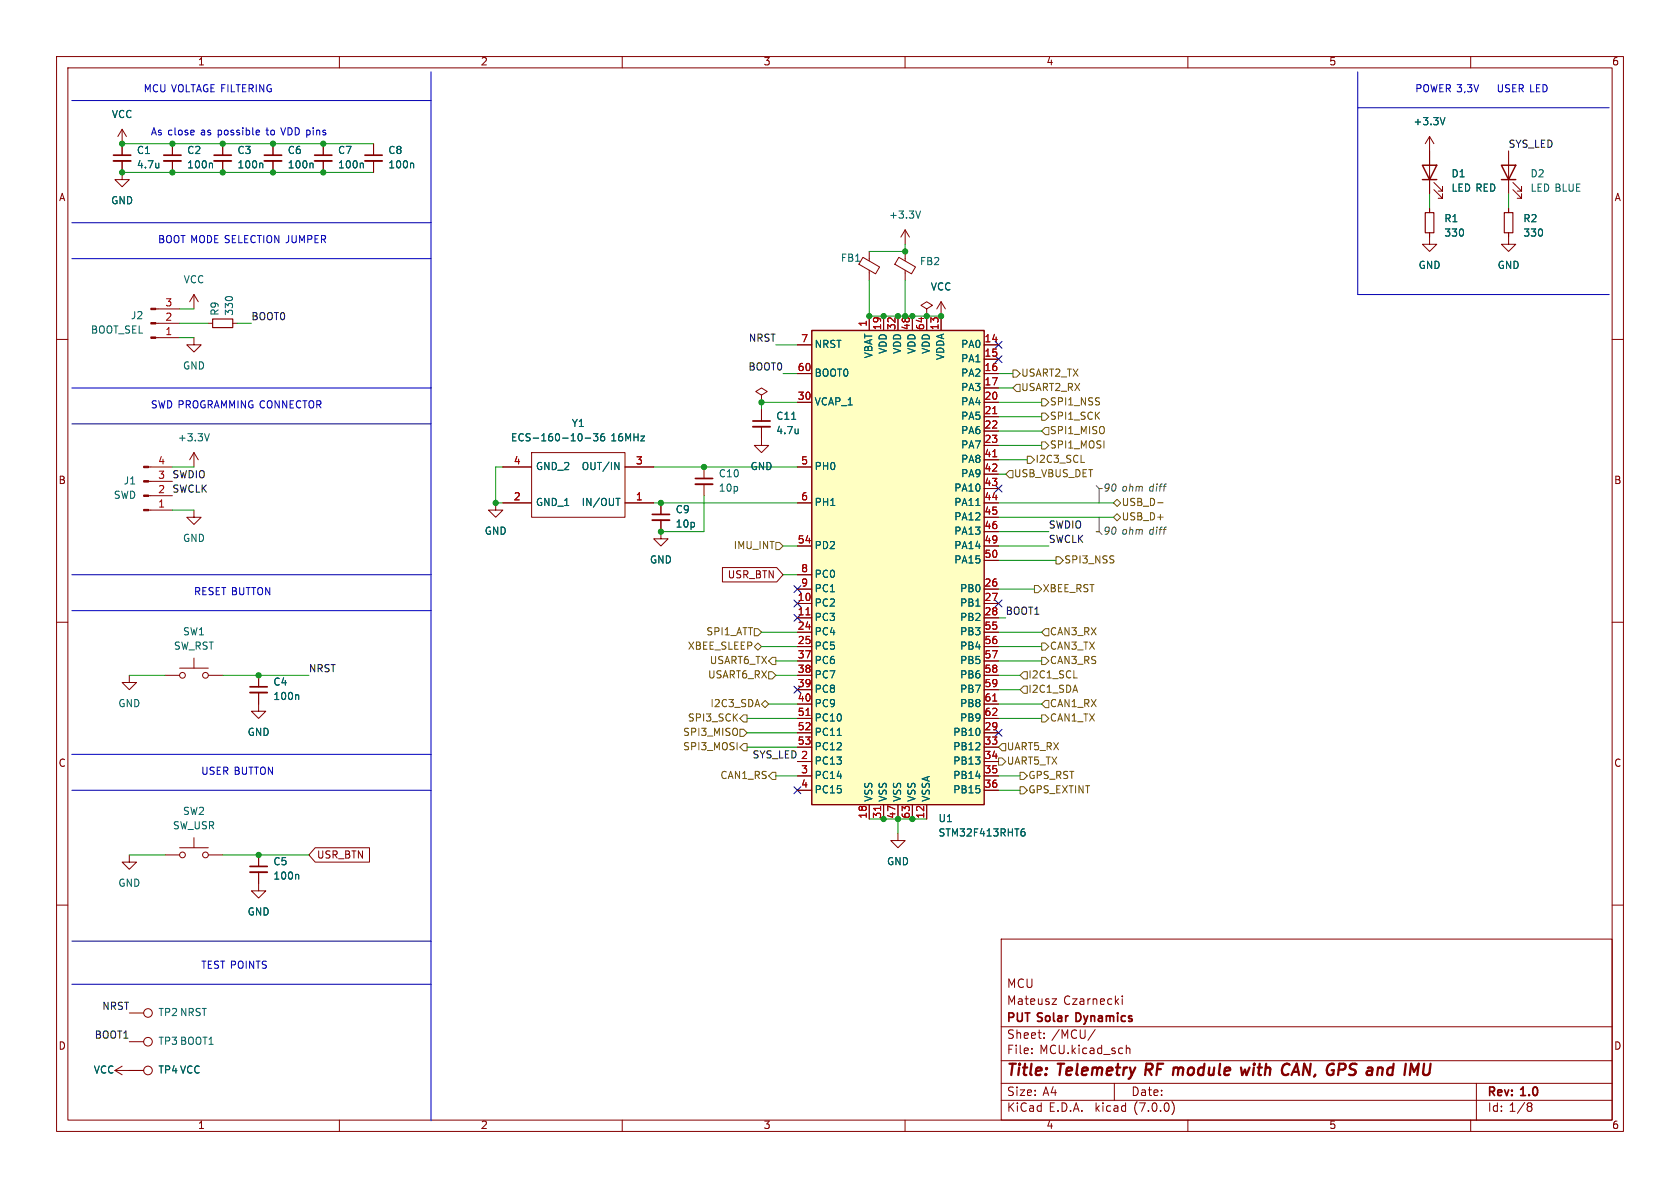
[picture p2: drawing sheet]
<svg xmlns="http://www.w3.org/2000/svg" width="297mm" height="210mm" viewBox="0 0 297 210" stroke-linecap="round" stroke-linejoin="round" font-family="sans-serif">
<g fill="none" stroke="#840000" stroke-width=".18">
<path d="M10 10h277v190h-277zM12 12h273v186h-273zM60 10v2M110 10v2M160 10v2M210 10v2M260 10v2M21.6 28.4v3.4h1.3l-1.3 1.2-1.3-1.2h1.3M21.6 22.9v4.5M21.6 22.9l-.8 1.2M21.6 22.9l.8 1.2M30.5 25.4v2"/>
<path d="M30.5 28.4v2.1M39.4 25.4v2M39.4 28.4v2.1M48.3 25.4v2M48.3 28.4v2.1M57.1 25.4v2M57.1 28.4v2.1M66 25.4v2M66 28.4v2.1M252.7 24.1l-.7 1.3M252.7 24.1v10.2M252.7 36.8v.8"/>
<path d="M252.7 24.1l.8 1.3M253.5 33.5l1.5 1.6v-.8v.8h-.7M253.5 32.3l1.5 1.5v-.8v.8h-.7M266.7 26.7v7.6M266.7 36.8v.8M267.5 33.5l1.5 1.6v-.8v.8h-.8M267.5 32.3l1.5 1.5v-.8v.8h-.8M10 60h2M27.5 54.6h4.2M27.5 57.2h4.2M27.5 59.7h4.2M34.3 59.7v1.3h1.3l-1.3 1.2-1.3-1.2h1.3"/>
<path d="M34.3 52.1v2.5M34.3 52.1l-.8 1.2M34.3 52.1l.8 1.2M36.8 57.2h.8M41.1 57.2h.8M152.6 45.5l2.9 1.7-.7 1.2-3-1.7zM153.7 44.5v1.6M153.7 47.8v1.7M153.7 55.9v2.5M156.2 55.9v2.5M158.7 55.9v2.5M158.9 45.5l2.9 1.7-.7 1.2-2.9-1.7z"/>
<path d="M160 40.6v2.6M160 44.5v1.6M160 47.8v1.7M160 40.6l-.7 1.3M160 40.6l.8 1.3M161.3 55.9v2.5M163.8 54.6l1-.6-1-.7-1 .7 1 .6v1.3M163.8 55.9h.1M163.8 55.9v2.5M166.4 53.3l-.8 1.3M166.4 53.3v5.1M166.4 53.3l.7 1.3"/>
<path d="M252.7 41.1v2.1h1.3l-1.3 1.3-1.2-1.3h1.2M266.7 41.1v2.1h1.3l-1.3 1.3-1.3-1.3h1.3M285 60h2M134.6 75.4v3.3h1.3l-1.3 1.3-1.3-1.3h1.3M134.6 69.9l1-.7-1-.6-1 .6 1 .7v1.2M134.6 71.1h.1M134.6 72.4v2M141 61h2.5M141 66h2.5M141 71.1h2.5M174 61h2.5M174 63.5h2.5"/>
<path d="M174 66h2.5M174 68.6h2.5M174 71.1h2.5M174 73.7h2.5M174 76.2h2.5M174 78.7h2.5M26.3 82.6h4.2M26.3 85.1h4.2M26.3 87.6h4.2M26.3 90.2h4.2M34.3 90.2v1.2h1.3l-1.3 1.3-1.3-1.3h1.3M34.3 80v2.6"/>
<path d="M34.3 80l-.8 1.3M34.3 80l.8 1.3M87.6 88.9v1.3h1.3l-1.3 1.2-1.2-1.2h1.2M88.9 82.6h5.1M88.9 88.9h5.1M94 80h16.5v11.4h-16.5zM110.5 82.6h5.1M110.5 88.9h5.1M116.8 91.9v3.4h1.3l-1.3 1.2-1.2-1.2h1.2M116.8 88.9v2M124.5 82.6v2M124.5 85.6v2"/>
<path d="M141 82.6h2.5M141 88.9h2.5M141 96.5h2.5M174 81.3h2.5M174 83.8h2.5M174 86.4h2.5M174 88.9h2.5M174 91.4h2.5M174 94h2.5M174 96.5h2.5M174 99.1h2.5M10 110h2"/>
<path d="M22.9 119.4v1.3h1.2l-1.2 1.2-1.3-1.2h1.3M29.2 119.4h2.5M31.7 118.1h5.1M34.3 116.3v1.8M36.8 119.4h2.6M45.7 119.4v2M127.7 100.3h9.6l1.1 1.3-1.1 1.3h-9.6zM141 119.4h2.5M141 106.7h2.5M141 109.2h2.5M141 111.8h2.5M141 114.3h2.5"/>
<path d="M141 104.1h2.5M141 116.8h2.5M141 101.6h2.5M174 119.4h2.5M174 106.7h2.5M174 109.2h2.5M174 111.8h2.5M174 114.3h2.5M174 104.1h2.5M174 116.8h2.5M285 110h2M45.7 122.4v3.3h1.3l-1.3 1.3-1.3-1.3h1.3"/>
<path d="M141 134.6h2.5M141 129.5h2.5M141 137.2h2.5M141 132.1h2.5M141 139.7h2.5M141 121.9h2.5M141 124.5h2.5M141 127h2.5M174 134.6h2.5M174 129.5h2.5M174 137.2h2.5M174 132.1h2.5"/>
<path d="M174 139.7h2.5M174 121.9h2.5M174 124.5h2.5M174 127h2.5M10 160h2M22.9 151.1v1.3h1.2l-1.2 1.3-1.3-1.3h1.3M29.2 151.1h2.5M31.7 149.9h5.1M34.3 148.1v1.8M36.8 151.1h2.6M45.7 154.2v3.3h1.3l-1.3 1.3-1.3-1.3h1.3M45.7 151.1v2.1"/>
<path d="M55.7 149.9h9.6v2.5h-9.6l-1.1-1.3zM153.7 142.2v2.6M156.2 142.2v2.6M158.7 147.3v1.3h1.3l-1.3 1.3-1.2-1.3h1.2M158.7 142.2v2.6M161.3 142.2v2.6M163.8 142.2v2.6M285 160h2M22.9 179.1h2.5M177 166h108v32h-108zM186 176.6h.8l-.8 1h.8M198.4 176.1v.1"/>
<path d="M198.4 176.6v1M20.3 189.2l1.3 .8M20.3 189.2h5.1M21.6 188.5l-1.3 .7M22.9 184.2h2.5M60 198v2M110 198v2M160 198v2M177 194.5h108M177 191.5h108M177 187.5h108M177 181.5h108"/>
<path d="M182.4 186.1v.2M182.4 185.3v.2M184.6 183.4v.2M184.6 182.6v.2M193.6 182l-1.3 1.9M197 191.5v3M199.1 184.8v1.5M199.1 185.4l.2-.1h.4l.1 1M207.2 194.7a1.72 1.72 0 0 1 0 2.3M210 198v2M260 198v2M261 191.5v6.5"/>
<path d="M270.3 195.6h.2M270.5 195l.3 .2-.3 .4M270.5 195.6l.3 .1v.5l-.3 .3h-.2"/>
<circle cx="32.3" cy="119.4" r=".51"/>
<circle cx="36.3" cy="119.4" r=".51"/>
<circle cx="32.3" cy="151.1" r=".51"/>
<circle cx="36.3" cy="151.1" r=".51"/>
<circle cx="26.2" cy="179.1" r=".76"/>
<circle cx="26.2" cy="184.1" r=".76"/>
<circle cx="26.2" cy="189.2" r=".76"/>
</g>
<path d="M220.9 188.7l-.5 1.3-.3-.9-.5 .9M227.9 188.1l.1 .1M229.2 188l-.9 2M251.8 188l-.2 1.7 .3 .3" fill="none" stroke="#840000" stroke-width=".4"/>
<g fill="#840000" stroke="#840000" stroke-width=".18">
<path d="M26.7 54.5h.8v.2h-.8z"/>
<path d="M26.7 57h.8v.3h-.8z"/>
<path d="M26.7 59.6h.8v.2h-.8z"/>
<path d="M25.4 82.4h.9v.3h-.9z"/>
<path d="M25.4 85h.9v.2h-.9z"/>
<path d="M25.4 87.5h.9v.3h-.9z"/>
<path d="M25.4 90h.9v.3h-.9z"/>
</g>
<path d="M20.1 28.4h3M29 28.4h3M37.8 28.4h3.1M46.7 28.4h3.1M55.6 28.4h3.1M64.5 28.4h3.1M133.1 75.4h3M115.3 91.9h3.1M122.9 85.6h3.1M44.2 122.4h3M44.2 154.2h3" fill="none" stroke="#840000" stroke-width=".33"/>
<path d="M20.1 27.4h3M29 27.4h3M37.8 27.4h3.1M46.7 27.4h3.1M55.6 27.4h3.1M64.5 27.4h3.1M133.1 74.4h3M115.3 90.9h3.1M122.9 84.6h3.1M44.2 121.4h3M44.2 153.2h3" fill="none" stroke="#840000" stroke-width=".3"/>
<g fill="none" stroke="#006464" stroke-width=".18">
<path d="M37.4 28.8l.2 .2v.7M46.3 28.8l.2 .2v.7M55.2 28.8l.1 .2v.7M64.1 28.8l.1 .2v.7M72.9 28.8l.2 .2v.7M162.7 37.3l-.4 1.3M255.5 20.8l-.5 1.3M37 76.7l-.4 1.2M103.5 77.5h.9M104.9 76.7h.8l-.4 .5 .3 .1v.5l-.1 .1-.6-.1M106.8 76.7h-.4a.86 .86 0 0 0 0 1.2l.4-.1 .1-.4-.2-.2h-.3l-.2 .2M108.7 81.7l.7 1.3v-1.3"/>
<path d="M108.9 88.1h.7M172.5 89.4h.7M172.5 107.1h.7M52.6 122.8l.2 .2v.7M148 130h.7M172.5 137.2h.8M52.6 154.6l.2 .1v.7M180.7 147h.3l.2 .2v.5l-.5 .1M181.1 146.5l-.4 .1"/>
</g>
<path d="M251.5 29.2h2.5l-1.3 2.6zM251.5 31.8h2.5M265.4 29.2h2.6l-1.3 2.6zM265.4 31.8h2.6M143.5 58.4h30.5v83.8h-30.5z" fill="none" stroke="#840000" stroke-width=".25"/>
<path d="M252 37.6h1.5v3.5h-1.5zM265.9 37.6h1.6v3.5h-1.6zM37.6 56.4h3.5v1.5h-3.5z" fill="none" stroke="#840000" stroke-width=".2"/>
<path d="M143.5 58.4h30.5v83.8h-30.5z" fill="#ffffc2" stroke="#ffffc2" stroke-width=".18"/>
<path d="M175.5 73.1h.7M175.5 80.7h.7M142.5 108.7h.7M142.5 126.5h.7M175.5 123.9h.7M155.7 142.5v.8" fill="none" stroke="#a90000" stroke-width=".18"/>
<path d="M193.8 85.9l.5 .5h.5h-.5v2.5M194.3 91.4v2.6h-.5h.5l.5 .5" fill="none" stroke="#484848" stroke-width=".18"/>
<g fill="none" stroke="#725600" stroke-width=".18">
<path d="M179.1 65.4h.6l.6 .6-.6 .7h-.6zM179.7 67.9h.6v1.3h-.6l-.6-.6zM184.1 78.1h.7l.6 .6-.6 .7h-.7zM184.1 70.5h.7l.6 .6-.6 .7h-.7zM184.1 73h.7l.6 .7-.6 .6h-.7zM184.8 75.6h.6v1.2h-.6l-.7-.6zM137.2 95.9h.6l.6 .6-.6 .7h-.6zM178.4 83.2h.7v1.3h-.7l-.6-.7zM181.6 80.6h.6l.7 .7-.7 .6h-.6zM186.7 98.4h.6l.7 .7-.7 .6h-.6zM196.8 88.9l.7-.6 .6 .6-.6 .6zM197.5 90.8l.6 .6-.6 .7-.7-.7z"/>
<path d="M204.7 88.9h.9M133.3 114.3l.7-.6 .6 .6-.6 .6zM133.3 111.1h.7l.6 .7-.6 .6h-.7zM135.9 118.7h.6l.7 .7-.7 .6h-.6zM136.5 116.2h.7v1.3h-.7l-.6-.7zM181 118.7h.6v1.3h-.6l-.7-.6zM182.9 103.5h.6l.6 .6-.6 .7h-.6zM184.1 113.7h.7l.6 .6-.6 .6h-.7zM184.1 116.2h.7l.6 .6-.6 .7h-.7zM184.8 111.1h.6v1.3h-.6l-.7-.6zM130.8 128.9h.6l.7 .6-.7 .7h-.6zM131.4 131.4h.7v1.3h-.7l-.6-.6z"/>
<path d="M131.4 126.4h.7v1.2h-.7l-.6-.6zM134.6 124.5l.7-.7 .6 .7-.6 .6zM136.5 136.5h.7v1.3h-.7l-.6-.6zM176.5 134h.7l.6 .6-.6 .7h-.7zM177.2 131.4h.6v1.3h-.6l-.7-.6zM180.3 136.5h.7l.6 .7-.6 .6h-.7zM180.3 139.1h.7l.6 .6-.6 .6h-.7zM181 121.3h.6v1.3h-.6l-.7-.7zM184.1 126.4h.7l.6 .6-.6 .6h-.7zM184.8 123.8h.6v1.3h-.6l-.7-.6z"/>
</g>
<g fill="none" stroke="#0000c2" stroke-width=".18">
<path d="M12.7 17.8h63.5M76.2 12.7v185.4M240 12.7v39.4h44.5M240 19.1h44.5M12.7 39.4h63.5M45.5 23l.3 .1 .1 .2-.6 .1M45.8 23.8l-.3 .1M12.7 45.7h63.5M12.7 68.6h63.5M12.7 74.9h63.5M12.7 108h63.5M12.7 101.6h63.5"/>
<path d="M12.7 133.4h63.5M12.7 139.7h63.5M12.7 166.4h63.5M12.7 174h63.5"/>
</g>
<g fill="none" stroke="#009600" stroke-width=".18">
<path d="M21.6 30.5h44.4M21.6 25.4h44.4M252.7 34.3v2.5M266.7 34.3v2.5M31.7 57.2h5.1M31.7 59.7h2.6M31.7 54.6h2.6M41.9 57.2h2.5M153.7 49.5v6.4h12.7M160 43.2v1.3h-6.3M160 49.5v6.4M137.2 61h3.8"/>
<path d="M138.4 66h2.6M141 71.1h-6.4v1.3M176.5 66h2.6M176.5 78.7h7.6M176.5 76.2h7.6M176.5 71.1h7.6M176.5 73.7h7.6M176.5 68.6h2.6M30.5 82.6h3.8M30.5 90.2h3.8M88.9 82.6h-1.3v6.3h1.3M115.6 82.6h25.4"/>
<path d="M115.6 88.9h25.4M124.5 87.6v6.4h-7.7M138.4 96.5h2.6M176.5 94h8.9M176.5 88.9h20.3M176.5 96.5h8.9M176.5 83.8h1.3M176.5 99.1h10.2M176.5 91.4h20.3M176.5 81.3h5.1M22.9 119.4h6.3M39.4 119.4h15.2"/>
<path d="M134.6 114.3h6.4M134.6 111.8h6.4M137.2 119.4h3.8M137.2 116.8h3.8M138.4 101.6h2.6M176.5 114.3h7.6M176.5 111.8h7.6M176.5 119.4h3.8M176.5 116.8h7.6M176.5 109.2h1.3M176.5 104.1h6.4M132.1 129.5h8.9"/>
<path d="M132.1 127h8.9M132.1 132.1h8.9M135.9 124.5h5.1M137.2 137.2h3.8M176.5 139.7h3.8M176.5 137.2h3.8M176.5 127h7.6M176.5 124.5h7.6M176.5 121.9h3.8M22.9 151.1h6.3M39.4 151.1h15.2M153.7 144.8h10.1"/>
<path d="M158.7 144.8v2.5"/>
</g>
<g fill="none" stroke="#000084" stroke-width=".18">
<path d="M175.9 62.9l1.2 1.2M175.9 60.4l1.2 1.2M177.1 62.9l-1.2 1.2M177.1 60.4l-1.2 1.2M175.9 85.8l1.2 1.2M177.1 85.8l-1.2 1.2M140.4 103.5l1.2 1.2M140.4 108.6l1.2 1.2M140.4 106.1l1.2 1.2M141.6 103.5l-1.2 1.2M141.6 108.6l-1.2 1.2M141.6 106.1l-1.2 1.2"/>
<path d="M175.9 106.1l1.2 1.2M177.1 106.1l-1.2 1.2M140.4 139.1l1.2 1.2M140.4 121.3l1.2 1.2M141.6 121.3l-1.2 1.2M141.6 139.1l-1.2 1.2M175.9 128.9l1.2 1.2M177.1 128.9l-1.2 1.2"/>
</g>
<g fill="#009600" stroke="#009600" stroke-width=".18">
<circle cx="45.7" cy="151.1" r=".46"/>
<circle cx="45.7" cy="119.4" r=".46"/>
<circle cx="134.6" cy="71.1" r=".46"/>
<circle cx="124.5" cy="82.6" r=".46"/>
<circle cx="153.7" cy="55.9" r=".46"/>
<circle cx="158.7" cy="55.9" r=".46"/>
<circle cx="156.2" cy="55.9" r=".46"/>
<circle cx="87.6" cy="88.9" r=".46"/>
<circle cx="116.8" cy="88.9" r=".46"/>
<circle cx="116.8" cy="94" r=".46"/>
<circle cx="163.8" cy="55.9" r=".46"/>
<circle cx="161.3" cy="55.9" r=".46"/>
<circle cx="160" cy="44.5" r=".46"/>
<circle cx="160" cy="55.9" r=".46"/>
<circle cx="48.3" cy="25.4" r=".46"/>
<circle cx="48.3" cy="30.5" r=".46"/>
<circle cx="39.4" cy="30.5" r=".46"/>
<circle cx="39.4" cy="25.4" r=".46"/>
<circle cx="161.3" cy="144.8" r=".46"/>
<circle cx="156.2" cy="144.8" r=".46"/>
<circle cx="158.7" cy="144.8" r=".46"/>
<circle cx="166.4" cy="55.9" r=".46"/>
<circle cx="57.1" cy="25.4" r=".46"/>
<circle cx="57.1" cy="30.5" r=".46"/>
<circle cx="21.6" cy="30.5" r=".46"/>
<circle cx="30.5" cy="25.4" r=".46"/>
<circle cx="21.6" cy="25.4" r=".46"/>
<circle cx="30.5" cy="30.5" r=".46"/>
</g>
<g font-size="2.8" fill="#840000">
<text x="178" y="190.8">Title:</text>
<text x="187.1" y="190.8">Telemetry</text>
<text x="203.1" y="190.8">RF module</text>
<text x="221.3" y="190.8">with</text>
<text x="229.1" y="190.8">CAN, GPS and</text>
<text x="252.6" y="190.8">IMU</text>
</g>
<g font-size="2.1" fill="#840000">
<text x="178" y="177.9">Mateusz</text>
<text x="178" y="174.9">MCU</text>
<text x="188" y="177.9">Czarnecki</text>
<text x="178" y="183.9">Sheet:</text>
<text x="178" y="181.1">PUT Solar</text>
<text x="185.9" y="183.9">/MCU/</text>
<text x="190.8" y="181.1">Dynamics</text>
<text x="178" y="186.6">File:</text>
<text x="183.8" y="186.6">MCU.kicad_sch</text>
<text x="178" y="196.8">KiCad</text>
<text x="178" y="194">Size:</text>
<text x="184.3" y="194">A4</text>
<text x="185.4" y="196.8">E.D.A.</text>
<text x="193.7" y="196.8">kicad</text>
<text x="200" y="194">Date:</text>
<text x="200.6" y="196.8">(7.0.0)</text>
<text x="263" y="194.2">Rev:</text>
<text x="263" y="196.8">Id: 1/8</text>
<text x="269" y="194.2">1.0</text>
</g>
<g font-size="1.8" fill="#840000">
<text x="35" y="11.8">1</text>
<text x="85" y="11.8">2</text>
<text x="135" y="11.8">3</text>
<text x="185" y="11.8">4</text>
<text x="235" y="11.8">5</text>
<text x="285" y="11.8">6</text>
<text x="10.4" y="35.8">A</text>
<text x="285.4" y="35.8">A</text>
<text x="10.3" y="85.8">B</text>
<text x="285.3" y="85.8">B</text>
<text x="128.5" y="102.5">USR_BTN</text>
<text x="10.3" y="135.8">C</text>
<text x="285.3" y="135.8">C</text>
<text x="56" y="152">USR_BTN</text>
<text x="10.3" y="185.8">D</text>
<text x="285.3" y="185.8">D</text>
<text x="35" y="199.8">1</text>
<text x="85" y="199.8">2</text>
<text x="135" y="199.8">3</text>
<text x="185" y="199.8">4</text>
<text x="235" y="199.8">5</text>
<text x="285" y="199.8">6</text>
</g>
<g font-size="1.8" fill="#0000c2">
<text x="25.4" y="16.5">MCU VOLTAGE FILTERING</text>
<text x="250.2" y="16.5">POWER 3,3V</text>
<text x="265.2" y="16.5">USER LED</text>
<text x="26.7" y="24.1">As close</text>
<text x="35.6" y="24.1">as possible</text>
<text x="47.4" y="24.1">to</text>
<text x="50.2" y="24.1">VDD pins</text>
<text x="27.9" y="43.2">BOOT MODE SELECTION JUMPER</text>
<text x="26.7" y="72.4">SWD PROGRAMMING CONNECTOR</text>
<text x="34.3" y="105.4">RESET BUTTON</text>
<text x="35.6" y="137.2">USER BUTTON</text>
<text x="35.6" y="171.5">TEST POINTS</text>
</g>
<g font-size="1.8" fill="#006464">
<text x="19.7" y="21.1">VCC</text>
<text x="249.8" y="22.4">+3.3V</text>
<text x="24.1" y="27.5">C1</text>
<text x="33" y="27.5">C2</text>
<text x="41.9" y="27.5">C3</text>
<text x="50.8" y="27.5">C6</text>
<text x="59.7" y="27.5">C7</text>
<text x="68.6" y="27.5">C8</text>
<text x="24.1" y="30">4.7u</text>
<text x="33" y="30">100n</text>
<text x="41.9" y="30">100n</text>
<text x="50.8" y="30">100n</text>
<text x="59.7" y="30">100n</text>
<text x="68.6" y="30">100n</text>
<text x="256.5" y="31.6">D1</text>
<text x="256.5" y="34.2">LED RED</text>
<text x="270.5" y="31.6">D2</text>
<text x="270.5" y="34.2">LED BLUE</text>
<text x="19.6" y="36.4">GND</text>
<text x="157.1" y="38.9">+3.3V</text>
<text x="255.3" y="39.6">R1</text>
<text x="269.2" y="39.6">R2</text>
<text x="148.6" y="46.5">FB1</text>
<text x="162.6" y="47.1">FB2</text>
<text x="250.7" y="47.8">GND</text>
<text x="255.3" y="42.1">330</text>
<text x="264.7" y="47.8">GND</text>
<text x="269.2" y="42.1">330</text>
<text x="32.4" y="50.4">VCC</text>
<text x="164.5" y="51.6">VCC</text>
<text x="16" y="59.2">BOOT_SEL</text>
<text x="23.1" y="56.7">J2</text>
<text x="38.9" y="55.9" transform="rotate(-90 38.9 55.9)">R9</text>
<text x="41.5" y="55.9" transform="rotate(-90 41.5 55.9)">330</text>
<text x="32.3" y="65.6">GND</text>
<text x="144" y="61.8">NRST</text>
<text x="154.5" y="63.5" transform="rotate(-90 154.5 63.5)">VBAT</text>
<text x="157" y="62.7" transform="rotate(-90 157 62.7)">VDD</text>
<text x="159.6" y="62.7" transform="rotate(-90 159.6 62.7)">VDD</text>
<text x="162.1" y="62.7" transform="rotate(-90 162.1 62.7)">VDD</text>
<text x="164.7" y="62.7" transform="rotate(-90 164.7 62.7)">VDD</text>
<text x="167.2" y="63.8" transform="rotate(-90 167.2 63.8)">VDDA</text>
<text x="169.8" y="61.8">PA0</text>
<text x="169.8" y="64.3">PA1</text>
<text x="144" y="71.9">VCAP_1</text>
<text x="144" y="66.9">BOOT0</text>
<text x="169.8" y="66.9">PA2</text>
<text x="169.8" y="69.4">PA3</text>
<text x="169.8" y="71.9">PA4</text>
<text x="101" y="75.8">Y1</text>
<text x="137.2" y="74.5">C11</text>
<text x="137.2" y="77">4.7u</text>
<text x="169.8" y="74.5">PA5</text>
<text x="169.8" y="77">PA6</text>
<text x="31.4" y="78.3">+3.3V</text>
<text x="90.3" y="78.3">ECS-160-10-36</text>
<text x="94.7" y="83.4">GND_2</text>
<text x="102.7" y="83.4">OUT/IN</text>
<text x="108" y="78.3">16MHz</text>
<text x="132.6" y="83.4">GND</text>
<text x="144" y="83.4">PH0</text>
<text x="169.8" y="79.6">PA7</text>
<text x="169.8" y="82.1">PA8</text>
<text x="20.1" y="88.5">SWD</text>
<text x="21.8" y="85.9">J1</text>
<text x="94.7" y="89.7">GND_1</text>
<text x="102.7" y="89.7">IN/OUT</text>
<text x="127" y="84.7">C10</text>
<text x="127" y="87.2">10p</text>
<text x="144" y="89.7">PH1</text>
<text x="168.6" y="87.2">PA10</text>
<text x="168.6" y="89.7">PA11</text>
<text x="169.8" y="84.6">PA9</text>
<text x="85.6" y="94.8">GND</text>
<text x="119.4" y="91">C9</text>
<text x="119.4" y="93.5">10p</text>
<text x="168.6" y="92.3">PA12</text>
<text x="168.6" y="94.8">PA13</text>
<text x="32.3" y="96.1">GND</text>
<text x="114.8" y="99.9">GND</text>
<text x="144" y="97.3">PD2</text>
<text x="168.6" y="97.3">PA14</text>
<text x="168.6" y="99.9">PA15</text>
<text x="144" y="107.5">PC2</text>
<text x="144" y="102.4">PC0</text>
<text x="144" y="105">PC1</text>
<text x="169.6" y="105">PB0</text>
<text x="169.6" y="107.5">PB1</text>
<text x="32.3" y="112.6">SW1</text>
<text x="144" y="110">PC3</text>
<text x="144" y="112.6">PC4</text>
<text x="169.6" y="110">PB2</text>
<text x="169.6" y="112.6">PB3</text>
<text x="30.7" y="115.1">SW_RST</text>
<text x="144" y="115.1">PC5</text>
<text x="144" y="117.7">PC6</text>
<text x="169.6" y="115.1">PB4</text>
<text x="169.6" y="117.7">PB5</text>
<text x="20.9" y="125.3">GND</text>
<text x="48.3" y="121.5">C4</text>
<text x="48.3" y="124">100n</text>
<text x="144" y="120.2">PC7</text>
<text x="144" y="122.7">PC8</text>
<text x="144" y="125.3">PC9</text>
<text x="169.6" y="120.2">PB6</text>
<text x="169.6" y="122.7">PB7</text>
<text x="169.6" y="125.3">PB8</text>
<text x="43.7" y="130.4">GND</text>
<text x="144" y="127.8">PC10</text>
<text x="144" y="130.4">PC11</text>
<text x="168.4" y="130.4">PB10</text>
<text x="169.6" y="127.8">PB9</text>
<text x="144" y="135.4">PC13</text>
<text x="144" y="138">PC14</text>
<text x="144" y="132.9">PC12</text>
<text x="168.4" y="132.9">PB12</text>
<text x="168.4" y="135.4">PB13</text>
<text x="168.4" y="138">PB14</text>
<text x="144" y="140.5">PC15</text>
<text x="154.5" y="141.7" transform="rotate(-90 154.5 141.7)">VSS</text>
<text x="157" y="141.7" transform="rotate(-90 157 141.7)">VSS</text>
<text x="159.6" y="141.7" transform="rotate(-90 159.6 141.7)">VSS</text>
<text x="162.1" y="141.7" transform="rotate(-90 162.1 141.7)">VSS</text>
<text x="164.7" y="141.7" transform="rotate(-90 164.7 141.7)">VSSA</text>
<text x="168.4" y="140.5">PB15</text>
<text x="30.5" y="146.9">SW_USR</text>
<text x="32.3" y="144.3">SW2</text>
<text x="165.9" y="145.6">U1</text>
<text x="165.9" y="148.1">STM32F413RHT6</text>
<text x="48.3" y="153.2">C5</text>
<text x="48.3" y="155.8">100n</text>
<text x="156.8" y="153.2">GND</text>
<text x="20.9" y="157">GND</text>
<text x="43.7" y="162.1">GND</text>
<text x="27.9" y="179.9">TP2 NRST</text>
<text x="27.9" y="185">TP3 BOOT1</text>
<text x="16.5" y="190.1">VCC</text>
<text x="27.9" y="190.1">TP4 VCC</text>
</g>
<g font-size="1.8" fill="#0f0f0f">
<text x="266.7" y="26.3">SYS_LED</text>
<text x="44.4" y="56.8">BOOT0</text>
<text x="132.2" y="65.7">BOOT0</text>
<text x="132.3" y="60.6">NRST</text>
<text x="30.5" y="87.3">SWCLK</text>
<text x="30.5" y="84.7">SWDIO</text>
<text x="185.4" y="93.6">SWDIO</text>
<text x="185.4" y="96.2">SWCLK</text>
<text x="177.8" y="108.9">BOOT1</text>
<text x="54.6" y="119">NRST</text>
<text x="132.9" y="134.3">SYS_LED 2</text>
<text x="18" y="178.7">NRST</text>
<text x="16.6" y="183.8">BOOT1</text>
</g>
<g font-size="1.8" fill="#a90000">
<text x="29.2" y="59.4">1</text>
<text x="29.2" y="56.9">2</text>
<text x="29.2" y="54.4">3</text>
<text x="153.4" y="57.8" transform="rotate(-90 153.4 57.8)">1</text>
<text x="156" y="58.4" transform="rotate(-90 156 58.4)">19</text>
<text x="158.5" y="58.4" transform="rotate(-90 158.5 58.4)">32</text>
<text x="161" y="58.4" transform="rotate(-90 161 58.4)">48</text>
<text x="163.6" y="58.4" transform="rotate(-90 163.6 58.4)">64</text>
<text x="166.1" y="58.4" transform="rotate(-90 166.1 58.4)">13</text>
<text x="141" y="65.8">60</text>
<text x="141.6" y="60.7">7</text>
<text x="174" y="60.7">14</text>
<text x="174" y="63.2">15</text>
<text x="174" y="65.8">16</text>
<text x="141" y="70.9">30</text>
<text x="174" y="68.3">17</text>
<text x="174" y="70.9">20</text>
<text x="174" y="73.4">21</text>
<text x="174" y="75.9">22</text>
<text x="27.9" y="82.3">4</text>
<text x="90.8" y="82.3">4</text>
<text x="112.4" y="82.3">3</text>
<text x="141.6" y="82.3">5</text>
<text x="174" y="78.5">23</text>
<text x="174" y="81">41</text>
<text x="174" y="83.6">42</text>
<text x="27.9" y="89.9">1</text>
<text x="27.9" y="87.4">2</text>
<text x="27.9" y="84.8">3</text>
<text x="90.8" y="88.6">2</text>
<text x="112.4" y="88.6">1</text>
<text x="141.6" y="88.6">6</text>
<text x="174" y="86.1">43</text>
<text x="174" y="88.6">44</text>
<text x="174" y="91.2">45</text>
<text x="174" y="93.7">46</text>
<text x="141" y="96.3">54</text>
<text x="141.6" y="101.3">8</text>
<text x="174" y="96.3">49</text>
<text x="174" y="98.8">50</text>
<text x="141" y="106.4">10</text>
<text x="141.6" y="103.9">9</text>
<text x="174" y="103.9">26</text>
<text x="174" y="106.4">27</text>
<text x="141" y="109">11</text>
<text x="141" y="111.5">24</text>
<text x="174" y="109">28</text>
<text x="174" y="111.5">55</text>
<text x="141" y="114">25</text>
<text x="141" y="116.6">37</text>
<text x="141" y="119.1">38</text>
<text x="174" y="114">56</text>
<text x="174" y="116.6">57</text>
<text x="174" y="119.1">58</text>
<text x="141" y="121.7">39</text>
<text x="141" y="124.2">40</text>
<text x="174" y="121.7">59</text>
<text x="174" y="124.2">61</text>
<text x="141" y="126.7">51</text>
<text x="141" y="129.3">52</text>
<text x="141" y="131.8">53</text>
<text x="174" y="129.3">29</text>
<text x="174" y="131.8">33</text>
<text x="174" y="126.7">62</text>
<text x="141.6" y="136.9">3</text>
<text x="141.6" y="134.4">2</text>
<text x="174" y="134.4">34</text>
<text x="174" y="136.9">35</text>
<text x="141.6" y="139.4">4</text>
<text x="174" y="139.4">36</text>
<text x="153.4" y="144.8" transform="rotate(-90 153.4 144.8)">18</text>
<text x="156" y="144.8" transform="rotate(-90 156 144.8)">31</text>
<text x="158.5" y="144.8" transform="rotate(-90 158.5 144.8)">47</text>
<text x="161" y="144.8" transform="rotate(-90 161 144.8)">63</text>
<text x="163.6" y="144.8" transform="rotate(-90 163.6 144.8)">12</text>
</g>
<g font-size="1.8" fill="#725600">
<text x="180.5" y="66.9">USART2_TX</text>
<text x="180.5" y="69.4">USART2_RX</text>
<text x="185.6" y="71.9">SPI1_NSS</text>
<text x="185.6" y="77">SPI1_MISO</text>
<text x="185.6" y="74.5">SPI1_SCK</text>
<text x="183.1" y="82.1">I2C3_SCL</text>
<text x="185.6" y="79.6">SPI1_MOSI</text>
<text x="179.3" y="84.6">USB_VBUS_DET</text>
<text x="198.3" y="89.7">USB_D-</text>
<text x="198.3" y="92.3">USB_D+</text>
<text x="129.6" y="97.3">IMU_INT</text>
<text x="188.2" y="99.9">SPI3_NSS</text>
<text x="184.3" y="105">XBEE_RST</text>
<text x="124.7" y="112.6">SPI1_ATT</text>
<text x="185.6" y="112.6">CAN3_RX</text>
<text x="121.5" y="115.1">XBEE_SLEEP</text>
<text x="125.4" y="117.7">USART6_TX</text>
<text x="185.6" y="115.1">CAN3_TX</text>
<text x="185.6" y="117.7">CAN3_RS</text>
<text x="125" y="120.2">USART6_RX</text>
<text x="125.5" y="125.3">I2C3_SDA</text>
<text x="181.8" y="120.2">I2C1_SCL</text>
<text x="181.8" y="122.7">I2C1_SDA</text>
<text x="185.6" y="125.3">CAN1_RX</text>
<text x="120.6" y="130.4">SPI3_MISO</text>
<text x="121.5" y="127.8">SPI3_SCK</text>
<text x="185.6" y="127.8">CAN1_TX</text>
<text x="120.6" y="132.9">SPI3_MOSI</text>
<text x="127.2" y="138">CAN1_RS</text>
<text x="178" y="132.9">UART5_RX</text>
<text x="178" y="135.4">UART5_TX</text>
<text x="181.8" y="138">GPS_RST</text>
<text x="181.8" y="140.5">GPS_EXTINT</text>
</g>
<g font-size="1.8" fill="#484848">
<text x="195" y="87.2">90</text>
<text x="198.3" y="87.2">ohm</text>
<text x="203.2" y="87.2">diff</text>
<text x="195" y="94.8">90</text>
<text x="198.3" y="94.8">ohm</text>
<text x="203.2" y="94.8">diff</text>
</g>
</svg>
